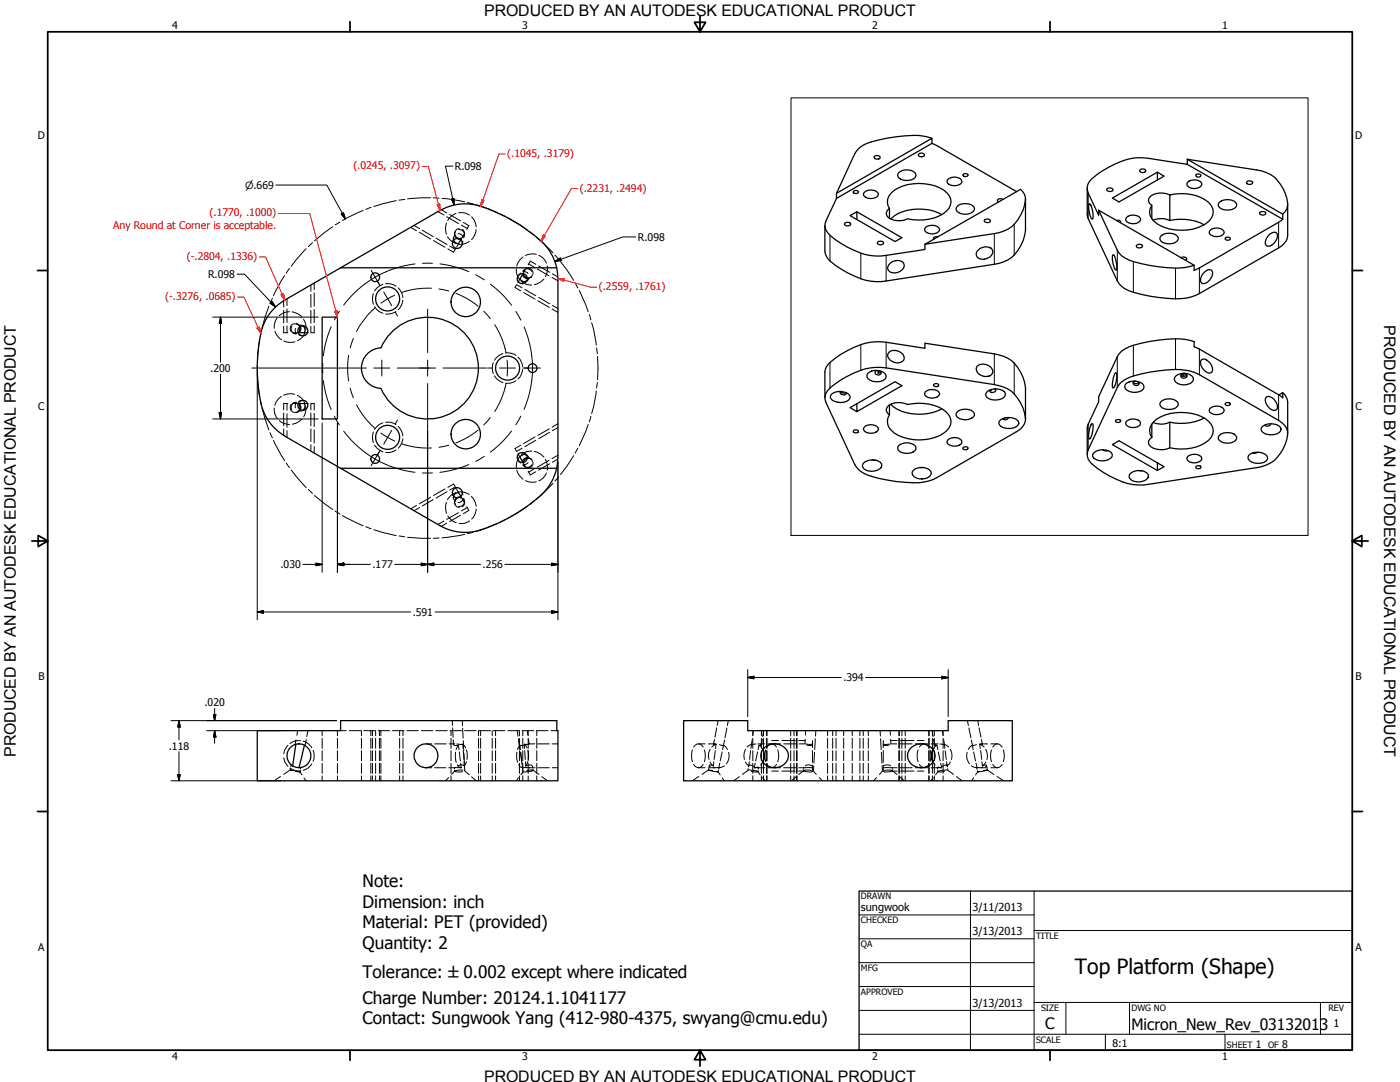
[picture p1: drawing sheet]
<svg xmlns="http://www.w3.org/2000/svg" width="559mm" height="432mm" viewBox="0 0 559 432" stroke-linecap="round" stroke-linejoin="round" font-family="sans-serif">
<!-- layer: Hidden (ANSI) -->
<g fill="none" stroke="#000" stroke-width=".4">
<path d="M165.2 90l2.2 1.2M168.5 91.9l4.4 2.5M174.1 95.1l4.3 2.5M174.8 84.5l2.4 1.3M178.2 89a5.5 5.5 0 0 0 0 4.4M178.3 86.5l4.7 2.7M178.6 94.5a6 6 0 0 0 3.5 2.7M179.5 98.2l2.2 1.3M180.7 96.1l-.1 .5M181 94.8l-.2 .6M181.5 92.9v.1M181.5 92.7v.8l.9 1.4"/>
<path d="M181.5 92.7v.1M181.7 99.6l-.7 1M181.7 92.4l-.3 1.5 .8 1.2M181.7 93.7a1.79 1.79 0 0 0-.7 2.1M182 85.2a5.4 5.4 0 0 0-3.3 2.9M182.8 93.3a1.79 1.79 0 0 1 1.9 1M183 91.6l1.6 .5 .8 1.1M183 97.2l-.8 1.4M183.1 84.9a5.5 5.5 0 0 1 4.3 1M183.3 91.2l-.8 .2-1 1.3M183.7 95.4h.1M184 95.6h.1"/>
<path d="M184.1 95.3l-.1 .1M184.1 89.9l2.4 1.3M184.1 95.2v.1M184.3 95.1h-.1M184.5 91.6a1.88 1.88 0 0 1 .9 2.1 1.88 1.88 0 0 1-1.8 1.4M184.8 96.3l-.3 1.3M185.4 93.7l-.3 1.2M185.5 93l-.9 1.5M187.1 90l-.8 1.6M187.4 96.3a6 6 0 0 1-4.3 1.2M188.2 86.6a5.6 5.6 0 0 1 1.9 4M190 91.6a6 6 0 0 1-1.8 4"/>
<path d="M114.6 119.3v2.7M124.1 113.7v2.6M124.1 117.5v5.1M206.1 107.3a5.4 5.4 0 0 0 1.2 4.1M206.1 113.7l-.6 1M206.2 113.6l2.2 1.3M207.4 111.6l-.6 1.1M207.5 111.4h.1M207.8 109l-.7 .7M208.1 112.3a5.4 5.4 0 0 0 4.1 1.4M208.7 109.3l-.1 .2M208.7 102.6a6.8 6.8 0 0 0-2.5 3.6"/>
<path d="M208.8 109.2l-.1 .1M209.2 108.4l1.3 .4 .3 .4M209.4 107.5l-.7 .8M209.5 115.5l4.4 2.5M209.5 107.4l-.6 1v.8M209.9 107.3l1.6 .3 .7 .7M209.9 107.1l-.8 1.5M210.1 112.4l-.3 .2M210.4 107.1a1.9 1.9 0 0 1 2.3 2.3M210.6 111.9l-.3 .2M211 105.3l2.3 1.4M211.1 110.8l-.4 1-.5 .4"/>
<path d="M211.6 104.2l-.8 1.5M212.2 110.4l-.2 .2M212.2 110.3l-.9 .6h-.9M212.5 109.6l-.2 .5a2.12 2.12 0 0 1-1.9 1.1M214.1 101.5a6 6 0 0 0-4.4 .5M214.5 107.4l4.6 2.6M215 118.7l4.4 2.5M215.1 101.9a5.3 5.3 0 0 1 3 3.1M217.1 111.4a7.1 7.1 0 0 1-3.8 2.2M218.4 106.1a6.2 6.2 0 0 1-.7 4.3M220.3 110.7l2.4 1.4M109.7 132.1a5.5 5.5 0 0 0 2.7 3.5"/>
<path d="M110.6 126.8a6.1 6.1 0 0 0-1.1 4.2M113.2 132.8h1.7M113.3 136.1a6.2 6.2 0 0 0 4.4 .3M114.6 123.3v5.4M114.6 130v2.8M115.5 124.4a6.6 6.6 0 0 0-4.1 1.6M116.5 130.2l-.2 1.4 .5 1.2M116.6 124.5a6.1 6.1 0 0 1 3.9 2.1M116.6 132.8h1.7M117.2 129.2a1.93 1.93 0 0 0-.9 3.2M117.2 133l1 .3M117.5 129.3l1.4 .1 .9 .9"/>
<path d="M117.9 131.1l.2 1.7M118.2 129.2l1 .5 .4 .7M118.4 129.2l.2 .1M118.9 132.7l-.7 .3h-1.1M118.9 132.8h.2M119.2 129.9l1.7 .1M119.2 132.8h.1M119.3 133.7l1 .3M120.4 129.8l.4 .1M121.1 130l.4 .1M121.2 127.4a5.7 5.7 0 0 1 .8 4.3M121.5 132.8h.1"/>
<path d="M123 132.8h-1.3a5.7 5.7 0 0 1-3 3.2M124.1 123.9v5.1M124.1 130.2v2.6M124.2 132.8h1.2M220.5 121.9l2.2 1.2M112.3 158.2a5.9 5.9 0 0 0-2.6 3.6M117.6 157.4a7 7 0 0 0-4.4 .3M118.7 157.8a5.4 5.4 0 0 1 3 3.1M120.3 159.8l-1 .3M109.5 162.9a5.2 5.2 0 0 0 1.2 4.1M111.5 167.8a5.8 5.8 0 0 0 4.1 1.6M113.2 161h1.7"/>
<path d="M114.6 161v2.7M114.6 165.1v5.4M114.6 171.8v2.7M116.3 161.4a1.93 1.93 0 0 0 .9 3.1M116.6 161h1.7M116.8 161l-.5 1.1 .2 1.5M117.1 160.8l1.1-.1 .9 .3M118.1 161l-.2 1.8M118.2 160.5l-1 .2M118.6 164.5l-.2 .1M119.2 161h.1M119.6 163.3l-.4 .7-1 .6"/>
<path d="M119.8 163.4a1.93 1.93 0 0 1-2.3 1.1M120.5 167.2a6.5 6.5 0 0 1-3.8 2.1M120.8 163.8l-.4 .2M120.9 163.8l-.6 .2-1.1-.1M121.5 163.6l-.4 .2M121.5 161h.1M121.7 161h1.3M122 162a5.7 5.7 0 0 1-.8 4.2M124.1 161v2.6M124.1 164.8v5.1M124.1 171.2v5M124.1 177.5v2.5"/>
<path d="M124.2 161h1.2M208.4 178.9l-2.2 1.2-.7-1.1M213.9 175.7l-4.4 2.5M219.4 172.5l-4.4 2.6M222.7 170.6l-2.2 1.3M172.9 199.4l-4.4 2.5M178.4 196.2l-4.3 2.6M180.6 197.1l.1 .6M180.8 198.4l.2 .5M181 198a1.97 1.97 0 0 0 .7 2.1M181 193.2l.7 1M181.7 194.3l-2.2 1.3"/>
<path d="M181.9 196.6a5.9 5.9 0 0 0-3.3 2.9M182.2 198.7l-.8 1.2 .3 1.5M182.2 195.3l.7 1M182.4 198.9l-.9 1.3v.8M182.9 196.5h.1M183 196.3a5.7 5.7 0 0 1 4.3 1.1M183.6 198.7a1.89 1.89 0 0 1 1.8 1.5 1.89 1.89 0 0 1-.9 2M183.7 198.3l.1 .1M184 198.1l.3 .7M184 198.4h.1M184.5 196.2l.3 1.3M184.6 199.3l.9 1.5"/>
<path d="M184.7 199.5a1.79 1.79 0 0 1-1.9 1M185.1 198.8l.3 1.4M188.2 198.1a6.9 6.9 0 0 1 1.9 4M206.2 187.6a7.5 7.5 0 0 0 2.5 3.7M206.8 181.1l.6 1.1M207.1 184l.7 .8M207.3 182.3a5.6 5.6 0 0 0-1.2 4.2M207.5 182.3v.1M208.6 184.3l.1 .1M208.7 185.5l.7 .7M208.7 184.5l.1 .1M208.9 184.6v.8l.6 .9"/>
<path d="M209.1 185.2l.8 1.4M209.7 191.8a5.5 5.5 0 0 0 4.4 .5M209.8 181.2l.3 .2M210.2 181.6l.9 .9v.5M210.3 181.6l.3 .3M210.4 182.6l1.3 .4 .8 1.1M210.4 182.9h.9l.9 .6M210.8 184.7l-.9 .6-.7 .1M210.8 188.1l.8 1.4M212 183.2l.2 .2M212.2 185.5l-.4 .4a1.83 1.83 0 0 1-1.9 .5M212.2 180a5.4 5.4 0 0 0-4.1 1.5"/>
<path d="M212.7 184.3a1.92 1.92 0 0 1-2.3 2.5M213.3 180.1a6.6 6.6 0 0 1 3.8 2.3M213.3 187.1l-2.3 1.3M217.7 183.3a6.4 6.4 0 0 1 .7 4.3M218.1 188.7a5.6 5.6 0 0 1-3 3.2M219.1 183.7l-4.6 2.7M222.7 181.7l-2.4 1.3M167.4 202.6l-2.2 1.2M177.2 208l-2.4 1.3M178.2 200.5a6.4 6.4 0 0 0 0 4.4M178.8 205.9a5.7 5.7 0 0 0 3.3 2.7M181.5 200.8v.1"/>
<path d="M181.5 201h.1M181.5 201l.4 .8 1.4 .8M183 204.6l-4.7 2.7M185.4 200.6l-.8 1.1-1.6 .5M186.3 202.2l.8 1.5M186.5 202.6l-2.4 1.3M187.5 207.9a5.1 5.1 0 0 1-4.3 1M190.1 203.1a6 6 0 0 1-1.8 4M118.1 295.3l-.3 1.8M118.8 291.6l-.3 1.8M122.2 295.1l-.4 2.4M122.9 291.6l-.5 2.3"/>
<path d="M128.6 291.6v2M128.6 294.6v4M128.6 299.6v4M134.7 291.6v2M134.7 294.6v4M134.7 299.6v4M136 291.6h2.2M139.4 291.6h4.6M144.3 291.6v2M144.3 294.6v4M144.3 299.6v4M145.2 291.6h4.5"/>
<path d="M148 291.6v2M148 294.6v4M148 299.6v4M149.9 291.6v2M149.9 294.6v4M149.9 299.6v4M150.9 291.6h4.6M151.4 291.6v2M151.4 294.6v4M151.4 299.6v4M152 291.6v2M152 294.6v4"/>
<path d="M152 299.6v4M156.7 291.6h4.6M159.5 291.6v2M159.5 294.6v4M159.5 299.6v4M162.4 291.6h4.6M168.1 291.6h4.7M170.1 296.9h2.2M173.5 296.9h4.6M173.9 291.6h4.6M179.3 296.9h2.2M179.6 291.6h4.7"/>
<path d="M180 291.6v2M180 294.6v4M180 299.6v4M180.5 287.6l.1 1.9M180.7 290.4l.1 3.9M180.9 295.2l.1 1.9M181.1 296.9l-.1 .3 .6 .3 1.4-.1M182.3 296.9l2.4 .1M183 297.4l-.9 1.7M183 297.4l.2 1.7M184.5 287.6l.1 2M184.7 290.6l.1 4"/>
<path d="M184.7 297l1.2 1.4M184.7 297l.1 1.7M184.9 299.6l.3 3.5M184.9 295.6l.2 4M185.4 291.6h4.6M186.2 299.3l.3 2.3-.1 1.5M191 291.6v2M191 294.6v4M191 299.6v4M191.2 291.6h4.6M191.8 291.6v2M191.8 294.6v4"/>
<path d="M191.8 299.6v4M196.9 291.6h4.6M197.8 291.6v2M197.8 294.6v4M197.8 299.6v4M202.7 291.6h4.6M206.4 291.6l.4 2.2M206.6 299.1l.9-1.7 .2 1.7M206.9 294.9l.6 4.4M207.3 291.6v2M207.3 294.6v4M207.3 299.6v4"/>
<path d="M208.4 291.6h4.6M209.2 297l1.2 1.4M209.4 299.6l.3 3.5M209.8 297.2l-2.3 .2M210.4 291.6l.3 1.8M210.7 299.3l.3 2.3-.1 1.5M210.8 291.6v2M210.8 294.6v4M210.8 299.6v4M210.9 296.9h.3l-2 .1 .2 1.7M210.9 295.1l.3 1.8M211.1 296.9h2.3"/>
<path d="M214.2 291.6h4.6M214.2 291.6v2M214.2 294.6v4M214.2 299.6v4M214.6 296.9h4.6M219.9 291.6h2.3M220.3 296.9h2.4M276.4 299.3a8.9 8.9 0 0 0 0 4.7M276.9 298.1a2.06 2.06 0 0 1 1.9-1.2 2.06 2.06 0 0 1 1.9 1.2M278.8 296.9h2.6M281.2 299.3a8.9 8.9 0 0 1 0 4.7M282.8 296.9l3 .1"/>
<path d="M283.5 299a4.7 4.7 0 0 0-.5 4.1M285.2 295.1l-.4 1.9M285.5 299.6l-.4 3.5M285.8 297l-1.7 1.1M285.8 297l-.2 1.7M286.1 290.4l-.7 3.8M286.6 287.6l-.3 1.9M287.1 297.2l1.7 .2M288.8 297.4l1.6 1.7M288.8 297.4l-.4 1.7M289.2 295.4l-.4 2M290.1 290.5l-.7 3.9"/>
<path d="M290.7 287.6l-.4 2M297.6 299a4.9 4.9 0 0 0-.5 4.1M299.6 299.6l-.4 3.5M300.2 295.2l-.2 1.8-1.8 1.1M300.5 291.6v2M300.5 294.6v4M300.5 299.6v4M300.7 291.6l-.2 1.8M301.7 296.9l-1.7 .1-.3 1.7M302.5 296.9h2.7M303.5 297l.5 .4h-1M303.5 297.9l-.5-.5-.4 1.7"/>
<path d="M303.9 291.6v2M303.9 294.6v4M303.9 299.6v4M304 298.4l.5 .6M304.3 295.1l-.3 2.3M304.7 291.6l-.3 2.3M305.6 299.3a8.9 8.9 0 0 0 0 4.7M306 291.6v2M306 294.6v4M306 299.6v4M306.1 298.1a2.06 2.06 0 0 1 1.9-1.2 2.06 2.06 0 0 1 1.9 1.2M306.1 291.6v2"/>
<path d="M306.1 294.6v4M306.1 299.6v4M306.5 296.9h5.1M310.5 299.3a7.4 7.4 0 0 1 0 4.7M312.8 296.9h4.9M315.6 291.6v2M315.6 294.6v4M315.6 299.6v4M317.9 291.6v2M317.9 294.6v4M317.9 299.6v4M318.1 291.6v2"/>
<path d="M318.1 294.6v4M318.1 299.6v4M318.9 296.9h2.5M321.4 295.1l-.1 1.8M321.6 291.6l-.1 1.8M321.8 296.9l2.5 .1M321.9 297.2l.9 .3 1.5-.1M324.3 295.6v.1M324.3 295.9v2.5M324.3 299.5v4.7M325.4 294.8l-.2 4.3M325.6 291.6l-.1 2.2"/>
<path d="M330.3 291.6v2M330.3 294.6v4M330.3 299.6v4M333.7 291.6v2M333.7 294.6v4M333.7 299.6v4M336.7 291.6v2M336.7 294.6v4M336.7 299.6v4M340.2 291.6v2M340.2 294.6v4M340.2 299.6v4"/>
<path d="M343.2 291.6v2M343.2 294.6v4M343.2 299.6v4M346.6 291.6v2M346.6 294.6v4M346.6 299.6v4M351.3 291.6l.1 2.2M351.5 294.8l.2 4.3M352.6 295.6v.1M352.6 295.9v2.5M352.6 299.5v4.7M355 296.9l-2.4 .1"/>
<path d="M355 297.2l-.9 .3-1.5-.1M355.3 291.6l.1 1.8M355.5 295.1l.1 1.8M355.5 296.9h2.4M358.8 291.6v2M358.8 294.6v4M358.8 299.6v4M359 291.6v2M359 294.6v4M359 299.6v4M359.2 296.9h4.8M361.3 291.6v2"/>
<path d="M361.3 294.6v4M361.3 299.6v4M365.3 296.9h5.1M366.5 299.3a7.4 7.4 0 0 0 0 4.7M367 298.1a2.02 2.02 0 0 1 1.8-1.2 2.02 2.02 0 0 1 1.9 1.2M370.7 291.6v2M370.7 294.6v4M370.7 299.6v4M370.8 291.6v2M370.8 294.6v4M370.8 299.6v4M371.2 299.3a7.4 7.4 0 0 1 0 4.7"/>
<path d="M371.7 296.9h2.7M372.1 291.6l.3 2.3M372.6 295.1l.3 2.3M372.8 298.4l-.4 .6M372.9 291.6v2M372.9 294.6v4M372.9 299.6v4M373.4 297l-.4 .5 1-.1M374 297.4l.3 1.7M374 297.4l-.7 .5M375.2 296.9l1.7 .1M376.2 291.6l.2 1.8"/>
<path d="M376.4 291.6v2M376.4 294.6v4M376.4 299.6v4M376.7 295.2l.2 1.8M376.9 297l1.8 1.1M376.9 297l.2 1.7M377.3 299.6l.4 3.5M379.3 299a4.7 4.7 0 0 1 .4 4.1M386.1 287.6l.4 2M386.5 299.1l.7-1 .9-.7 .3 1.7M386.7 290.5l.8 3.9M387.7 295.4l.5 2.1 1.6-.3"/>
<path d="M390.3 287.6l.3 1.9M390.8 290.4l.7 3.8M391 297l1.8 1.1M391 297l.3 1.7M391.4 299.6l.5 3.5M391.7 295.1l.4 1.9M393.4 299a5.4 5.4 0 0 1 .5 4.1M394.1 296.9l-3.1 .1M395.5 296.9h2.6M395.7 299.3a7.4 7.4 0 0 0 0 4.7M398.1 296.9l-.7 .1-1.2 1.1M398.1 296.9l.7 .1 1.2 1.1"/>
<path d="M400.5 299.3a7.4 7.4 0 0 1 0 4.7M112 309.9l-2.6 1.7M115.8 307.3l-2.6 1.8M116 306.6l-.2 .7M116.2 305.2l-.1 .7M116.5 307.5l-.7-.2 4 .7-1.8-.2M119.8 307.5v.5l.7 1.2M120.1 306.3l-.1 .6M121.3 310.5l.8 1.1M128.6 304.6v4M128.6 309.6v2M134.7 304.6v4"/>
<path d="M134.7 309.6v2M144.3 304.6v4M144.3 309.6v2M148 304.6v4M148 309.6v2M149.9 304.6v4M149.9 309.6v2M151.4 304.6v4M151.4 309.6v2M152 304.6v4M152 309.6v2M159.5 304.6v4"/>
<path d="M159.5 309.6v2M170.1 306.4h2.2M173.5 306.4h4.5M179.1 310.3l-1.3 1.3M179.1 306.4h2.3v.4M180 304.6v4M180 309.6v2M181.4 307.3l.1 .5M181.5 306.3l2.6 .1M181.5 307.7l-1.2 1.3M181.5 307.7l1.7 .4 1.5-.1M181.9 300.2l-.1 2.6 .3 1.4"/>
<path d="M182.6 305.2l.3 .6 1.2 .6M183.3 300.1l.5 3.6M183.9 304.6l.2 1.8M184.8 307.3l-2.3 .1-1 .3M185.2 300.6l.2 4M185.2 304l.2 1.7-1.1-.5-1.5 .5M185.4 307.5l1.9 1.7M186.2 304l-.8 1.7 .1 1.9M188.2 310l1.9 1.6M191 304.6v4M191 309.6v2M191.8 304.6v4"/>
<path d="M191.8 309.6v2M197.8 304.6v4M197.8 309.6v2M206.3 300.2l-.1 2.6 .4 1.4M206.9 310.4l-.8 1.2M207 305.2l1 1 .6 .2M207.3 304.6v4M207.3 309.6v2M207.7 300.4l.9 6M207.8 300.1l.5 3.6M208.5 305.8l.3 2.2M208.6 306.4h2.9"/>
<path d="M208.9 307.9l-1 1.3M209.7 304l.2 1.7M209.9 305.7l1.6-.5 1 .5M210.2 307.5l2.6-.1-1.3 .4-2.6 .2M210.6 304l-.7 1.7M210.8 304.6v4M210.8 309.6v2M211.3 306.4h2.3M212.5 305.8l.1 .5M212.7 306.9l.1 .5M212.7 307.3l2.4 1.8M214.2 304.6v4"/>
<path d="M214.2 309.6v2M214.7 306.4h4.6M216.2 309.9l2.4 1.7M220.4 306.4h2.3M276.9 305.1l.5 .7 1.4 .6M278.8 306.4h2.6M278.9 309.9l-2.5 1.7M280.7 305.1l-.5 .7-1.4 .6M282.7 306.4h2.7M282.9 306.7l-.1 .6-2.6 1.8M283.1 305.4l-.1 .7M283.4 304.1l1.3 1.6"/>
<path d="M284.4 307.5l-1.6-.2 3.9 .8-.8-.3M284.7 306.3l2.2 .1M284.7 305.7l-1.3-.5-.3 .3 .4 .5M284.9 304l-.2 1.7M286.8 307.5l-.1 .6 .8 1.1M287 306.4l-.1 .6M287.3 304.6l-.4 1.8M288.2 300.1l-.7 3.6M288.3 310.5l.8 1.1M289.1 305.6l-2.2 .8M290.8 300.2a5.2 5.2 0 0 1-.9 4.6M295.1 309.9l-2.2 1.7"/>
<path d="M297.5 304.1l1.4 1.6M298.6 306.8v.6l-2.3 1.7M298.7 307.3l2.6 .2 1.2 .5-2.7-.2M298.8 305.4l-.1 .7M298.9 305.7l.2-.5 1.7 .7M299.1 304l-.2 1.7M300.5 304.6v4M300.5 309.6v2M301.4 304.6l-.3 1.8M301.9 306.3l.8 .1h-1.6M302.4 300.1l-.8 3.6M302.5 306.1l-1.4 .3"/>
<path d="M302.5 307.9l.9 1.3M302.6 306.4h2.6M302.6 307.4l-.1 .6M302.7 306.4l-.1 .5M303.9 304.6v4M303.9 309.6v2M304.4 310.4l.9 1.2M304.5 304.2l-.9 1.1M306 304.6v4M306 309.6v2M306.1 305.1a2.03 2.03 0 0 0 1.9 1.3 2.03 2.03 0 0 0 1.9-1.3M306.1 304.6v4"/>
<path d="M306.1 309.6v2M306.5 306.4h5.1M312.8 306.4h4.8M315.6 304.6v4M315.6 309.6v2M317.8 309.9l-1.9 1.7M317.9 304.6v4M317.9 309.6v2M318.1 304.6v4M318.1 309.6v2M318.8 306.4h5.5M320.7 307.1v.5"/>
<path d="M320.7 307.5l-1.9 1.6M320.7 306.2v.4M321.4 305.6l1.3-.4 1.6 .5M323.8 307.5l-1.5-.2-1.6 .2 1.1 .5h2.2M324.3 305.4v2.3M324.6 307.7l1.2 1.4M324.8 305.6l-.1 2.2M325.1 300.2l-.2 4.3M327 310.3l1.2 1.3M330.3 304.6v4M330.3 309.6v2M333.7 304.6v4"/>
<path d="M333.7 309.6v2M336.7 304.6v4M336.7 309.6v2M340.2 304.6v4M340.2 309.6v2M343.2 304.6v4M343.2 309.6v2M346.6 304.6v4M346.6 309.6v2M349.9 310.3l-1.2 1.3M351.8 300.2l.2 4.3M352.1 305.6l.1 2.1-1.2 1.4"/>
<path d="M352.6 305.4v2.3M352.6 306.4h5.5M353.1 307.5l1.5-.2 1.6 .2-1.1 .5h-2.2M355.5 305.6l-1.3-.4-1.6 .5M356.1 306.2l.1 .4M356.2 307.5l1.9 1.6M356.2 307.1v.5M358.8 304.6v4M358.8 309.6v2M359 304.6v4M359 309.6v2M359 309.9l1.9 1.7"/>
<path d="M359.3 306.4h4.8M361.3 304.6v4M361.3 309.6v2M365.3 306.4h5M367 305.1a1.98 1.98 0 0 0 1.8 1.3 1.98 1.98 0 0 0 1.9-1.3M370.7 304.6v4M370.7 309.6v2M370.8 304.6v4M370.8 309.6v2M371.7 306.4h2.6M372.4 304.2l.9 1.1M372.5 310.4l-1 1.2"/>
<path d="M372.9 304.6v4M372.9 309.6v2M374.1 306.4l.2 .5M374.3 307.4l.1 .5-1 1.3M374.5 306.1l1.4 .3M374.5 300.1l.7 3.6M375 306.3l-.8 .1h1.7M375.5 304.6l.4 1.8M376.4 304.6v4M376.4 309.6v2M377.8 304l.2 1.7-.2-.5-1.7 .7M378.1 305.4v.7"/>
<path d="M378.1 307.3l-2.5 .2-1.2 .5 2.6-.2M378.3 306.8v.6l2.3 1.7M379.3 304.1l-1.3 1.6M381.8 309.9l2.2 1.7M386 300.2a5.2 5.2 0 0 0 .9 4.6M387.7 305.6l2.3 .8M388.6 300.1l.8 3.6M388.6 310.5l-.8 1.1M389.6 304.6l.4 1.8M389.8 306.4l.2 .6M390 306.4h.1M390.1 307.5l.1 .6-.8 1.1"/>
<path d="M391.5 306.4h2.6M391.9 304l.2 1.7M392.1 305.7l1.4-.5 .3 .3-.4 .5M392.2 306.3l-2.2 .1M392.5 307.5l1.6-.2-3.9 .8 .7-.3M393.5 304.1l-1.4 1.6M393.8 305.4l.1 .7M394 306.7l.1 .6 2.6 1.8M395.5 306.4h2.6M396.2 305.1a1.98 1.98 0 0 0 1.9 1.3 1.98 1.98 0 0 0 1.9-1.3M398 309.9l2.6 1.7"/>
</g>
<g fill="#000">
<circle cx="184.1" cy="306.4" r=".19"/>
<circle cx="208.6" cy="306.4" r=".19"/>
<circle cx="286.9" cy="306.4" r=".19"/>
<circle cx="301.1" cy="306.4" r=".19"/>
<circle cx="324.3" cy="306.4" r=".19"/>
<circle cx="375.9" cy="306.4" r=".19"/>
</g>
<!-- layer: Visible (ANSI) -->
<g fill="none" stroke="#000" stroke-width=".51">
<path d="M372 57.2l33.8 19.3M372 55.2a27.2 27.2 0 0 0-14.4-.6l-9.9 2M333.9 77.2l38.1-22v2l-38.1 22M340.6 76.4a1.36 1.36 0 0 1 2.1 .2 1.12 1.12 0 0 1-1.1 .7 1.12 1.12 0 0 1-1-.9zM341.2 61.2l-7.3 16M345.2 76.6a3.8 3.8 0 0 1 5.4 .8 3.2 3.2 0 0 1-4.3 1.7 1.67 1.67 0 0 1-1.6-2zM349 62.4a1.24 1.24 0 0 1 1.4-.4 1.24 1.24 0 0 1 .8 1.1 1.21 1.21 0 0 1-1.4 .5 1.21 1.21 0 0 1-.8-1.2zM355.8 77a18 18 0 0 1 17.4-2.8 7.9 7.9 0 0 1 6.4 6.4 8.2 8.2 0 0 1-6.5 6.3 21.2 21.2 0 0 1-10.9 .4 7.2 7.2 0 0 1-8.1-1.1 2.13 2.13 0 0 1 .9-3 4.7 4.7 0 0 1 .8-6.2zM358.6 69a4.8 4.8 0 0 1 7 .6 2.06 2.06 0 0 1-2 2.2 4.4 4.4 0 0 1-5.3-1.6zM366.7 61.5a1.19 1.19 0 0 1 1.4-.5 1.19 1.19 0 0 1 .8 1.2 1.61 1.61 0 0 1-2.4-.4zM378.5 71.4a3.8 3.8 0 0 1 5.4 .9 3 3 0 0 1-4.2 1.7l-1.4-.8-.2-1.3zM384.4 69.7a1.36 1.36 0 0 1 2.1 .2 1.12 1.12 0 0 1-1.2 .6 1.12 1.12 0 0 1-.9-.8z"/>
<path d="M400.4 79.6l-.5-.2a1.32 1.32 0 0 0-1.8 .5l.5 .7M407.4 75.6l-38.2 21.9v2.1l-15.5 2.3a22.7 22.7 0 0 1-15.6-3.3 21.9 21.9 0 0 1-8.5-6.9l-.3-2.4 4.6-10.1v-2M409.3 79.8a16.9 16.9 0 0 1-4.5 9.7M441.8 75.4a1.26 1.26 0 0 1 1.4-.5 1.26 1.26 0 0 1 .9 1.2 1.29 1.29 0 0 1-1.4 .4 1.29 1.29 0 0 1-.9-1.1zM455 67.8a1.55 1.55 0 0 1 2.3 .4 1.42 1.42 0 0 1-2.4-.1zM458.7 78.9a7.1 7.1 0 0 1 8.2-1.1 18.2 18.2 0 0 1 15.6 3 5 5 0 0 1-1.2 8.5 19.5 19.5 0 0 1-19.6-.1 5 5 0 0 1-2-7.3 2.07 2.07 0 0 1-1-3zM462 68.7l-18 10.4 2.7 1.5 17.9-10.3-2.6-1.6v3.1M466.9 77.8v10.2M473.9 63.6v2l-15.6-2.4a22.1 22.1 0 0 0-15.5 3.4 21.8 21.8 0 0 0-8.5 6.8l-.3 1.2 .3 2.4 4.2 8.9v-2l38.1 22v2l2.1-1 31.6-18.2 1.7-1.2M473.9 63.6l38.1 21.9v2l-38.1-21.9M473.9 63.6l27.6 4.2M474 72.8a4.1 4.1 0 0 1 5.6 .3 2.6 2.6 0 0 1-3.7 2.1 2.22 2.22 0 0 1-2.2-1.9z"/>
<path d="M477.5 69.6a1.4 1.4 0 0 1 1.9 .4l-.2 .4a1.22 1.22 0 0 1-1.9-.5zM497.6 72.6a1.66 1.66 0 0 1 2.5 .3 1.5 1.5 0 0 1-2.6 0zM509.5 71.5a17.1 17.1 0 0 1 4.5 9.7M175.6 83.9l-61.9 35.9a20.8 20.8 0 0 0-10.2 16.6 68 68 0 0 0 .6 24.4M175.7 84a20.8 20.8 0 0 1 19.5-.5 68 68 0 0 1 20.8 12.7M182.2 95.1l1.5 .3M184 95.6l-1 1.6a2.02 2.02 0 0 1-2-1.4M216 96.2a20 20 0 0 1 6.2 10.7M337.2 89a1.68 1.68 0 0 1 2.4 .4 1.44 1.44 0 0 1-2.5 0zM342 84.5l-2.7 1.5 18 10.4 2.7-1.5-18-10.4v3.1M350.3 96.6a1.21 1.21 0 0 1 1.4-.4 1.21 1.21 0 0 1 .9 1.1 1.66 1.66 0 0 1-2.5-.3zM355 83.2v4"/>
<path d="M369.6 90.6a4 4 0 0 1 5.4 .8 3 3 0 0 1-4.2 1.8 1.65 1.65 0 0 1-1.7-2zM374.3 94.6a1.28 1.28 0 0 0-1.7 .5l.1 .3M376 85.7a19.3 19.3 0 0 0-19.3 .7l-1.2 1M382 82.4a4.8 4.8 0 0 1 6.9 .7 3.3 3.3 0 0 1-4.2 2.4 2.86 2.86 0 0 1-3.1-2.4zM390.5 99.7a3.9 3.9 0 0 1 5.5-.2 3 3 0 0 1-3.1 3.9 2.51 2.51 0 0 1-3.3-2.1zM393 87.8a1.54 1.54 0 0 1 2.4 .3 1.47 1.47 0 0 1-2.6 0zM395 98.7l.5 .4M395.4 98.9h-.1M409.3 91.7a16.5 16.5 0 0 1-4.5 10.1M434.7 81.4l.1-.1a7.4 7.4 0 0 1 1.3 6.1 4.9 4.9 0 0 1-1.5-3.8zM445.6 88a1.2 1.2 0 0 1 1.8 .5l-.2 .3M449.6 86.9a4 4 0 0 1 5.6 .2 2 2 0 0 1-2.6 2.2 2.84 2.84 0 0 1-3.3-1.9z"/>
<path d="M453.7 97.9a1.54 1.54 0 0 1 2.4 .3 1.5 1.5 0 0 1-2.6 0zM459.7 81.9v5.3M460.2 87.9a8.3 8.3 0 0 1 6.7 .1M463.4 94.2a4.8 4.8 0 0 1 6.9 .7 3.2 3.2 0 0 1-4.3 2.4 2.73 2.73 0 0 1-3-2.4zM466.9 88a20.1 20.1 0 0 1 13.7 1.7M482.9 92a4 4 0 0 1 5.6 .3 1.67 1.67 0 0 1-1.6 2 3.2 3.2 0 0 1-4.2-1.7zM486.7 80.8a4.9 4.9 0 0 1 6.9 .6 2.11 2.11 0 0 1-2 2.2 4.5 4.5 0 0 1-5.3-1.5zM489.3 94.8a1.4 1.4 0 0 1 1.8 .4 1.11 1.11 0 0 1-1.1 .7 1.11 1.11 0 0 1-1-.8zM502.9 84.7a1.61 1.61 0 0 1 2.4 .5 1.47 1.47 0 0 1-2.6-.1zM506.3 94a2.38 2.38 0 0 1 3.4-.8 4.4 4.4 0 0 1-3.7 5.1 1.65 1.65 0 0 1-.8-2.5zM510.3 98.9l-31.6 18.3M136 106.9h86.2"/>
<path d="M208.9 109.2l.2 .8 1.3 .9M210.4 111.2a1.98 1.98 0 0 1-1.8-1.7l-1.1 1.9a2.04 2.04 0 0 0 2.7 .8M222.2 106.9l.4 4.2M222.7 111.1v71.6M331.3 104.1a40.5 40.5 0 0 0 12.3 7.2M354.8 105.5a4.3 4.3 0 0 1 5.6-.9 2.71 2.71 0 0 1-2.3 4.2 2.94 2.94 0 0 1-3.8-1.7zM444.2 101.7a4.8 4.8 0 0 1 1.5 3.8 2.46 2.46 0 0 1-.2 2.3 7.4 7.4 0 0 1-1.3-6.1zM452.4 116.6a67.1 67.1 0 0 0 16.8 2.7M452.4 104.4a67.1 67.1 0 0 0 16.8 2.6M471.4 102.9a1.23 1.23 0 0 1 1.3-.4 1.23 1.23 0 0 1 .9 1.1l-.4 .3M480.8 108.5a1.84 1.84 0 0 1 3.1 0 4.2 4.2 0 0 1-4.1 4.6 3.2 3.2 0 0 1 1-4.6zM119.6 130.4l-.1 1.7-.6 .6"/>
<path d="M120.9 130a2.12 2.12 0 0 1 .6 2.8h-2.2a1.98 1.98 0 0 0 .5-2.5M128.6 126.6h6.1v40.6h-6.1zM369.2 137v2l-15.5-2.4a23.3 23.3 0 0 0-15.6 3.4 23.5 23.5 0 0 0-8.3 6.5l-.6 2.1M469.2 135.2a70 70 0 0 0-16.8 2.6M476.6 136.3v2.1l2.1 .9 31.6 18.2 1.7 1.3v-2.1l-1.6 .9M146.5 141.3l2.5-1.8 3-.7a20.3 20.3 0 0 1 31.1-7.9 20.3 20.3 0 0 1 0 32 20.3 20.3 0 0 1-31.1-7.9 8.1 8.1 0 0 1-7.1-5.1 8.1 8.1 0 0 1 1.6-8.6zM332.1 157.2a5.6 5.6 0 0 1 7 .5 1.73 1.73 0 0 1-1.3 2.5 5.8 5.8 0 0 1-6.1-1.1l-.3-.7zM335.5 156.2l-.2 .4a1.47 1.47 0 0 0 2.5 .5l-.2-.4a1.53 1.53 0 0 1-2.1-.5M343.6 147.8a41.7 41.7 0 0 0-12.3 7M346.3 149.1a5 5 0 0 1 7.3 .6 2.07 2.07 0 0 1-1.9 2.4 4.8 4.8 0 0 1-5.6-1.6zM350.5 147.9l-1.1 .4-.2 .5a1.4 1.4 0 0 0 2.5 .3v-.5l-1-.7-.3 1 1.2-.4M354.8 140.6a3.9 3.9 0 0 1 6.1 2.5 3.1 3.1 0 0 1-4.9 1.1 2.4 2.4 0 0 1-1.2-3.6z"/>
<path d="M369.3 156.4a4.1 4.1 0 0 1 5.6 .3 1.65 1.65 0 0 1-1.6 2 4 4 0 0 1-4.2-1.1zM372.7 153.4a1.23 1.23 0 0 1 2 .4 1.32 1.32 0 0 1-2.1-.1zM389.9 146.3a4 4 0 0 1 6.4 1.8 2.79 2.79 0 0 1-4.4 1.8 2.8 2.8 0 0 1-2-3.6zM393.8 156.6a5.3 5.3 0 0 1 7.4 .2 2.04 2.04 0 0 1-1.8 2.5 5 5 0 0 1-5.9-1.3zM395.1 150l-.8 .2M397.1 155.2h.1M397.3 155.2l.2 .4a1.42 1.42 0 0 1-1.1 1 1.42 1.42 0 0 1-1.4-.5l.1-.5 .5 .3-.1-.4M404.8 157.2a15.3 15.3 0 0 1 4.5 10.9 6.6 6.6 0 0 1-3.7 4.2l-31.6 18.3a20.7 20.7 0 0 1-13 1.9 66.9 66.9 0 0 1-13.3-2.4M404.8 144.9a18.2 18.2 0 0 1 4.5 9.7M438.5 158.3v2l-4.2 9-.3 1.8M445 149l.5-.3a7.7 7.7 0 0 1-1.2 6.2 8.1 8.1 0 0 1 .7-5.9zM449.2 153.4a5.1 5.1 0 0 1 7.3 .5 1.88 1.88 0 0 1-1.6 2.4 5.1 5.1 0 0 1-5.9-1.5z"/>
<path d="M452.4 152.5a1.67 1.67 0 0 0 2.3 .3M453.2 152.1l-1 .6a1.28 1.28 0 0 0 1.2 1.2 1.28 1.28 0 0 0 1.3-.9l-.7-.8M469.2 147.4a70 70 0 0 0-16.8 2.7M469.5 149.9a5.1 5.1 0 0 1 6.7 .7 1.92 1.92 0 0 1-1.5 2.6 4.8 4.8 0 0 1-5.8-1.2l-.2-.7zM471.4 149.5a1.21 1.21 0 0 1 1.5-.4 1.21 1.21 0 0 1 .7 1.4 1.19 1.19 0 0 1-1.5 .4 1.19 1.19 0 0 1-.7-1.4zM471.9 149.3l-.2 .8h1.2l.7-.4M472.6 149.1l-.2 1.1M478.7 149.5l31.6 18.3M479.6 143.6a3.2 3.2 0 0 1 4 2.3 1.82 1.82 0 0 1-.9 3 4.1 4.1 0 0 1-3.1-5.3zM505.7 158.3a3.9 3.9 0 0 1 3.8 5.2 3.3 3.3 0 0 1-4.1-2.3 2.12 2.12 0 0 1 .3-2.9zM104.1 160.8a20 20 0 0 0 9.6 13.2l61.9 35.8M118.9 161.1l.6 .6 .1 1.6"/>
<path d="M119.8 163.4a1.92 1.92 0 0 0-.5-2.4h2.2a2.16 2.16 0 0 1-.6 2.8M329.7 160.7l11.5 24.8M340.7 171.8a1.22 1.22 0 0 1 1.9 .5 1.37 1.37 0 0 1-2-.1zM342 161.2v3.1l18-10.4-2.7-1.6-18 10.4 2.7 1.6M344.9 170.5a4 4 0 0 1 5.6 .3 1.67 1.67 0 0 1-1.6 2 3.2 3.2 0 0 1-4.3-1.7zM354.7 161.8a7.8 7.8 0 0 1 7.5-.4 17.9 17.9 0 0 1 15.6 3.1 4.9 4.9 0 0 1-1.2 8.4 19.2 19.2 0 0 1-19.6-.1 5.1 5.1 0 0 1-2-7.3 2.14 2.14 0 0 1-.3-3.7zM355 161.6v3.9M355.5 161.4a17.8 17.8 0 0 0 16.9 3.2l3.6-1.5M358.6 177.9a4.8 4.8 0 0 1 7 .6 2.06 2.06 0 0 1-2 2.2 4.5 4.5 0 0 1-5.3-1.5zM378.3 175.6a4 4 0 0 1 5.6 .3v.6a3.7 3.7 0 0 1-5.8 .3zM382 164.5a4.9 4.9 0 0 1 6.9 .5 2.11 2.11 0 0 1-1.9 2.3 4.5 4.5 0 0 1-5.4-1.6v-.7zM384.4 178.6a1.22 1.22 0 0 1 2 .4 1.27 1.27 0 0 1-2.1-.1z"/>
<path d="M399.5 167.4a5.8 5.8 0 0 1 7 .8 1.84 1.84 0 0 1-1.6 2.4 5.5 5.5 0 0 1-6.1-1.2l-.1-.7zM401.6 166.7l-.7 .1M402.6 166.6a1.46 1.46 0 0 1-2.4 .5M435.7 169.2l.3-.2a7.5 7.5 0 0 1-1 6.2h-.2a8.9 8.9 0 0 1 .9-6zM440.1 179.5a2.07 2.07 0 0 0 2.2 .3M445.4 167.6a1.15 1.15 0 0 1 1.9 .6 1.36 1.36 0 0 1-2.1-.2zM449.8 168a3.8 3.8 0 0 1 5.4 .8 3 3 0 0 1-4.2 1.7l-1.4-.8-.2-1.2zM459.7 174.6a5 5 0 0 1 2-7.3 19.5 19.5 0 0 1 19.6-.1 5.2 5.2 0 0 1 3 4.8 5.2 5.2 0 0 1-3.2 4.7 18.9 18.9 0 0 1-14.2 2M459.7 174.6a2.27 2.27 0 0 0-1.3 2.4 2.27 2.27 0 0 0 2 1.9 8.3 8.3 0 0 0 6.5-.2M459.7 169.2v5.4M463.4 160.3a4.8 4.8 0 0 1 6.9 .7 3.2 3.2 0 0 1-4.3 2.4 2.73 2.73 0 0 1-3-2.4zM466.9 168.5v10.2"/>
<path d="M480.6 166.8a20.1 20.1 0 0 1-13.7 1.7 7.7 7.7 0 0 1-6.7 .1M483.2 162.8a3.9 3.9 0 0 1 5.4 .8 3.3 3.3 0 0 1-5 1.4l-.9-1v-.7zM486.7 173.8a5.2 5.2 0 0 1 6.5 0 1.47 1.47 0 0 1-.6 2.4 4.9 4.9 0 0 1-6.3-1.1zM489.2 160.8a1.16 1.16 0 0 1 1.8 .7 1.36 1.36 0 0 1-2.1-.3zM504.1 170.1a5.8 5.8 0 0 1 7 .5 1.79 1.79 0 0 1-1.3 2.5 6 6 0 0 1-6.2-1l-.1-1.4zM507.2 169.1a1.44 1.44 0 0 1-2.4 .5M514 173.3a17 17 0 0 1-4.5 9.6M136 186.9h86.2M181 198a2.26 2.26 0 0 1 2-1.5l1 1.6M183.7 198.3l-1.5 .4M210.2 181.6a2.1 2.1 0 0 0-2.7 .8l1.1 1.9a2 2 0 0 1 1.8-1.7M210.4 182.9l-.7 .3-.8 1.4"/>
<path d="M222.2 186.9a22.7 22.7 0 0 1-10.3 14 61 61 0 0 1-23.8 11.4 20 20 0 0 1-12.4-2.5M222.6 182.7l-.4 4.2M345.1 184.4a5.3 5.3 0 0 1 6.8 .7 1.99 1.99 0 0 1-1.7 2.5 4.8 4.8 0 0 1-5.8-1.2l.1-1.4zM348 183.5l1.6 .1M364.7 187.6a5.2 5.2 0 0 1 6.8 .5 2.15 2.15 0 0 1-2.3 2.9 4 4 0 0 1-5.2-2.1zM367.4 186.6h.9M436 185.3a41 41 0 0 0 12.2 7.1M436.5 180.8a5.7 5.7 0 0 1 7-.2l.4 .7a2.16 2.16 0 0 1-2 2.3 4.9 4.9 0 0 1-5.8-1.5zM451.4 188.8a5.4 5.4 0 0 1 6.8 .4 1.95 1.95 0 0 1-1.4 2.6 5.2 5.2 0 0 1-6-1l-.1-.7zM454.5 187.8l1.4 .1M462 184.7v3.1l2.6-1.6-17.9-10.3-2.7 1.5 18 10.4M474.3 182a3.9 3.9 0 0 1 5.4 .8 2.08 2.08 0 0 1-2.2 1.9 3.5 3.5 0 0 1-3.8-1.6z"/>
<path d="M477.5 186.1a1.16 1.16 0 0 1 1.8 .6 1.29 1.29 0 0 1-2-.3zM498.9 181.3a5.6 5.6 0 0 1 6.9 .8 1.79 1.79 0 0 1-1.5 2.5 5.4 5.4 0 0 1-6-1.3l-.2-.7zM501.5 186.6l-43.2 6.7M502 180.5l-1 .4-1.1-.1M102.7 291.6h33.3v-4h86.2v4h.5v20h-120zM118.1 297l-1.3 8.7M121.5 297.4l-2.2 9M272.9 287.6h25.5v4h80.1v-4h25.6v24h-131.2zM304.5 299a5.5 5.5 0 0 1 0 5.2M305.2 298.3a5.7 5.7 0 0 1 9.5 3.3 5.6 5.6 0 0 1-5.5 4.8 5.6 5.6 0 0 1-5.5-4.8l.1-1.2zM363.8 298.3a5.7 5.7 0 0 1 9.5 3.3 5.6 5.6 0 0 1-5.6 4.8 5.6 5.6 0 0 1-5.5-4.8l.2-1.2zM372.4 299a5.5 5.5 0 0 0 0 5.2"/>
<circle cx="182.6" cy="97.2" r="2.02"/>
<circle cx="149.8" cy="110.6" r="1.75"/>
<circle cx="154.7" cy="119.3" r="4.8"/>
<circle cx="208.4" cy="111.2" r="2.03"/>
<circle cx="120.9" cy="132.1" r="2.02"/>
<circle cx="185.9" cy="120.5" r="5.9"/>
<circle cx="202.6" cy="146.9" r="4.8"/>
<circle cx="212.6" cy="146.9" r="1.75"/>
<circle cx="120.9" cy="161.7" r="2.02"/>
<circle cx="154.7" cy="174.5" r="4.8"/>
<circle cx="185.9" cy="173.3" r="5.9"/>
<circle cx="149.8" cy="183.2" r="1.75"/>
<circle cx="182.5" cy="196.6" r="2.01"/>
<circle cx="208.4" cy="182.6" r="2.02"/>
<circle cx="119.3" cy="301.6" r="4.8"/>
<circle cx="170.1" cy="301.6" r="4.8"/>
</g>
<!-- layer: Hidden Narrow (ANSI) -->
<g fill="none" stroke="#000" stroke-width=".4">
<path d="M164 90.7l2.2 1.4M167.4 92.7l4.5 2.7M173 96l4.6 2.7M176.1 83.7l2.2 1.3M178.8 99.3l2.2 1.3M179.5 85.6l4.3 2.5M185 88.8l2.1 1.2M125.4 113v2.6M125.4 116.9v5.3M149 117.2a6.1 6.1 0 0 0 0 4.2M152.8 113.5l-1.4 .6-1.9 2M153.9 113.3a5.2 5.2 0 0 1 4.2 .9"/>
<path d="M158.9 114.9a5.8 5.8 0 0 1 1.9 3.8M160.8 119.8a5.9 5.9 0 0 1-1.9 3.8M205.5 114.7l2.3 1.4M209 116.7l4.6 2.7M211.6 104.2l2.3 1.3M214.9 106.1l4.5 2.5M220.5 109.3l2.2 1.3M113.2 120v2.6M113.2 123.8v5.1M113.2 130.2v2.6M125.4 123.5v5.3M125.4 130.1v2.7"/>
<path d="M149.5 122.4l1.9 2 1.4 .6M158.1 124.3a6 6 0 0 1-4.2 1M214.7 120l4.6 2.7M220.4 123.3l2.3 1.4M196.9 144.8a5.3 5.3 0 0 0 0 4.2M197.4 150l.7 1.1 2.6 1.6M200.7 141.1l-1.4 .6-1.9 2.1M201.7 140.9a5.5 5.5 0 0 1 4.2 1M205.9 152a5.5 5.5 0 0 1-4.2 .9M206.8 142.5a5.8 5.8 0 0 1 1.8 3.9M208.6 147.4a5.6 5.6 0 0 1-1.8 3.9M113.2 161v2.6"/>
<path d="M113.2 164.8v5.1M113.2 171.2v2.5M125.4 161v2.6M125.4 165v5.2M125.4 171.6v5.2M125.4 178.2v2.6M149 172.4a6.1 6.1 0 0 0 0 4.3M149.5 177.6l1.9 2 1.4 .7M152.8 168.7l-1.4 .7-1.9 2M153.9 168.5a5.2 5.2 0 0 1 4.2 1M158.1 179.6a5.2 5.2 0 0 1-4.2 .9M158.9 170.1a5.8 5.8 0 0 1 1.9 3.9"/>
<path d="M160.8 175.1a5.6 5.6 0 0 1-1.9 3.8M207.8 177.7l-2.3 1.3M213.6 174.4l-4.6 2.6M219.3 171.1l-4.6 2.6M222.7 169.1l-2.3 1.3M171.9 198.4l-4.5 2.6M177.6 195.1l-4.6 2.6M181 193.2l-2.2 1.3M213.9 188.3l-2.3 1.2M219.4 185.1l-4.5 2.5M222.7 183.2l-2.2 1.3M166.2 201.7l-2.2 1.4"/>
<path d="M178.3 208.8l-2.2 1.3M183.8 205.6l-4.3 2.6M187.1 203.7l-2.1 1.3M114.9 297.4a5.3 5.3 0 0 0-1.6 3.4M120 295.6a5.3 5.3 0 0 0-4.2 1.1M121 295.8a5.5 5.5 0 0 1 3.5 2.6M125 299.5a5.5 5.5 0 0 1 0 4.3M148.7 291.6v2M148.7 294.6v4M148.7 299.6v4M160.8 291.6v2M160.8 294.6v4"/>
<path d="M160.8 299.6v4M196.5 291.6v2M196.5 294.6v4M196.5 299.6v4M208.7 291.6v2M208.7 294.6v4M208.7 299.6v4M304.7 291.6v2M304.7 294.6v4M304.7 299.6v4M308 295.5h2.8M312.1 295.5h5.4"/>
<path d="M316.9 291.6v2M316.9 294.6v4M316.9 299.6v4M318.8 295.5h2.7M332.4 291.6v2M332.4 294.6v4M332.4 299.6v4M344.6 291.6v2M344.6 294.6v4M344.6 299.6v4M355.3 295.5h2.8M359.4 295.5h5.4"/>
<path d="M360 291.6v2M360 294.6v4M360 299.6v4M366.1 295.5h2.7M372.2 291.6v2M372.2 294.6v4M372.2 299.6v4M113.3 302.4a5.3 5.3 0 0 0 1.6 3.4M115.8 306.5a5.3 5.3 0 0 0 4.2 1.2M124.5 304.8a5.2 5.2 0 0 1-3.5 2.6M148.7 304.6v4M148.7 309.6v2"/>
<path d="M160.8 304.6v4M160.8 309.6v2M196.5 304.6v4M196.5 309.6v2M208.7 304.6v4M208.7 309.6v2M304.7 304.6v4M304.7 309.6v2M308 307.7h2.7M312 307.7h5.4M316.9 304.6v4M316.9 309.6v2"/>
<path d="M318.7 307.7h2.7M324 307.7h.3M332.4 304.6v4M332.4 309.6v2M344.6 304.6v4M344.6 309.6v2M352.6 307.7h.1M352.8 307.7h.1M355.5 307.7h2.6M359.5 307.7h5.3M360 304.6v4M360 309.6v2"/>
<path d="M366.1 307.7h2.7M372.2 304.6v4M372.2 309.6v2"/>
</g>
<!-- layer: Visible Narrow (ANSI) -->
<g fill="none" stroke="#000" stroke-width=".4">
<path d="M409.3 79.8v12.3M434.3 77v10.2M331.3 93.9v10.2M396.9 93.2v12.3M404.8 89.5v12.3M446 99.8v12.3M510.3 88.7v10.2M343.6 101v10.3M353.7 101.9v10.2M452.4 104.4v12.2M469.2 107v12.3M478.7 106.9v10.3"/>
<path d="M343.6 137.5v10.3M353.7 136.6v10.2M452.4 137.8v12.3M469.2 135.2v12.2M478.7 139.3v10.2M331.3 144.7v10.1M396.9 141.2v12.3M404.8 144.9v12.3M409.3 154.6v12.3M446 142.4v12.2M510.3 157.5v10.3M434.3 169.3v10.2"/>
</g>
<g fill="none" stroke="#000" stroke-width=".51">
<path d="M347.7 56.6a10.1 10.1 0 0 0-6.5 4.6M407.4 75.6a4.9 4.9 0 0 1 1.9 4.2M409.3 79.4v12.3M434 75.1v11.2l12 25.8a9.1 9.1 0 0 0 6.4 4.5M501.5 67.8a14.2 14.2 0 0 1 8 3.7M329.2 90v10.2a6 6 0 0 0 2.1 3.9M404.8 89.5a13.1 13.1 0 0 1-7.9 3.7l-27.7 4.3M438.5 83.9l7.5 15.9a9.1 9.1 0 0 0 6.4 4.6M514 81.6v12.3a5.8 5.8 0 0 1-3.7 5M514 81.2a4.9 4.9 0 0 1-2 4.3M404.8 101.8a13.1 13.1 0 0 1-7.9 3.7l-43.2 6.6a20.3 20.3 0 0 1-10.1-.8M476.6 105.9a21.1 21.1 0 0 1-7.4 1.1"/>
<path d="M478.7 117.2a18.1 18.1 0 0 1-9.5 2.1M369.2 137l27.7 4.2a14.2 14.2 0 0 1 7.9 3.7M452.4 137.8a10.5 10.5 0 0 0-6.4 4.6l-7.5 15.9M469.2 135.2a21.1 21.1 0 0 1 7.4 1.1M329.2 148.6v10.2M331.3 154.8a5 5 0 0 0-1.6 5.9M343.6 147.8a21.2 21.2 0 0 1 10.1-1l43.2 6.7a13.8 13.8 0 0 1 7.9 3.7M409.3 154.6v12.7M452.4 150.1a10.5 10.5 0 0 0-6.4 4.5l-11.7 24.9a4.7 4.7 0 0 0 1.7 5.8M469.2 147.4a20.4 20.4 0 0 1 9.5 2.1M512 156.7a5.3 5.3 0 0 1 2 3.9v12.2M434 171.1v10.3"/>
<path d="M510.3 167.8a6.2 6.2 0 0 1 3.7 5.5M341.2 185.5a9.7 9.7 0 0 0 6.5 4.6M448.2 192.4a20.4 20.4 0 0 0 10.1 .9M509.5 182.9a13.1 13.1 0 0 1-8 3.7"/>
</g>
<!-- layer: Border (ANSI) -->
<g fill="none" stroke="#000" stroke-width=".7">
<path d="M19 12.7h520.8v406.4h-520.8zM139.7 8.6v4.1M279.4 6.3v6.4l-2.2-3.8h4.4l-2.2 3.8M419.1 8.6v4.1M15 107.9h4M539.8 107.9h4M12.7 215.9h6.3l-3.8-2.2v4.4l3.8-2.2M539.8 215.9l3.8 2.2v-4.4l-3.8 2.2h6.3M15 323.8h4M539.8 323.8h4M139.7 419.1v4.1M279.4 419.1l2.2 3.8h-4.4l2.2-3.8v6.3"/>
<path d="M419.1 419.1v4.1"/>
</g>
<!-- layer: Title (ANSI) -->
<g fill="none" stroke="#000" stroke-width=".4">
<path d="M387.3 355.6v63.5M412.7 355.6v63.5M342.9 365.1h69.8M342.9 374.6h69.8M412.7 371.3h127.1M342.9 384.2h69.8M342.9 393.7h69.8M342.9 412.7h196.9M342.9 403.2h69.8M412.7 400h127.1M425.4 400v12.7M441.2 412.7v6.4"/>
<path d="M450.8 400v12.7M488.9 412.7v6.4M527 400v12.7"/>
</g>
<path d="M342.9 355.6h196.9v63.5h-196.9z" fill="none" stroke="#000" stroke-width=".51"/>
<!-- layer: Sketch Geometry (ANSI) -->
<g fill="none" stroke="#000" stroke-width=".4">
<path d="M315.7 39.1h206.4v174.6h-206.4zM161.5 79.6l-2.2 .3M171.8 78.9l-9.1 .5M173 78.9l2.3 .2M176.4 79.2l9.1 1.4M122.2 99.3l-5.9 6.9M124.7 96.8l-1.6 1.6M132.8 90.5l-7.3 5.6M135.7 88.6l-2 1.2M144.9 84l-8.2 4M148.1 82.7l-2.1 .9M158.1 80.1l-8.9 2.3"/>
<path d="M186.6 80.8l2.2 .5M189.9 81.7l8.7 3.1M199.6 85.3l2 1.1M202.6 86.9l5 2.9 2.8 2M211.4 92.5l1.8 1.4M214.1 94.6l6.6 6.3M108.7 119.1l-.9 2.1M113.6 110l-4.4 8M115.6 107.1l-1.4 1.9M221.5 101.8l1.5 1.7M223.7 104.4l5.3 7.5M229.6 112.9l1 2"/>
<path d="M231.2 116l3.6 8.4M103.7 135.4l-1 9.2M104.3 132.1l-.4 2.3M107.3 122.2l-2.7 8.7M235.2 125.5l.6 2.1M236.2 128.8l.7 2.6 1.1 6.3M238.1 138.9l.3 2.3M102.7 145.7v2.3M102.7 149.2l1 9.1M103.9 159.4l.4 2.3M238 156l-1.1 6.4-.7 2.6M238.4 152.7l-.3 2.2"/>
<path d="M238.5 142.3v9.2M104.6 162.8l2.7 8.8M107.8 172.7l.9 2.1M109.2 175.8l4.4 8M230.6 178.9l-1 1.9M234.8 169.4l-3.6 8.5M235.8 166.1l-.6 2.2M114.2 184.8l1.4 1.9M116.3 187.6l5.9 7M123.1 195.3l1.6 1.6M125.5 197.7l7.3 5.6M213.2 199.9l-1.8 1.5"/>
<path d="M220.7 192.8l-6.6 6.4M223 190.3l-1.5 1.7M229 181.9l-5.3 7.5M133.7 204l2 1.2M136.7 205.7l8.2 4.1M146 210.2l2.1 .8M149.2 211.4l8.9 2.3M159.3 213.9l2.2 .3M162.7 214.4l9.1 .4M175.3 214.7l-2.3 .1M185.5 213.2l-9.1 1.4M188.8 212.4l-2.2 .6"/>
<path d="M198.6 208.9l-8.7 3.2M201.6 207.4l-2 1M210.4 202l-7.8 4.9"/>
</g>
<!-- layer: Dimension (ANSI) -->
<g fill="none" stroke="#000" stroke-width=".4">
<path d="M110.1 73.9h20.3l7.5 13.5M180.2 79.4l1-.2 .1 2.6zM180.8 66.3h-3l3.5 15.5M136.2 85.4l.9-.5 .8 2.5zM253.8 94.6h-5.2l-27.1 9.7M94.6 109.4h3l12.4 13.1M221.5 104.3l2.1-1.3 .4 .9zM84.8 126.6h42.2M88 126.6l.5 2.5h-1zM88 126.6v17.9M107.9 121l.7-.7 1.4 2.2zM88 149.3v17.9"/>
<path d="M102.7 148.5v98.9M84.8 167.2h42.2M87.5 164.7h1l-.5 2.5zM128.6 168.8v59.6M134.7 168.8v59.6M170.7 170.4v58M222.7 184.3v63.1M120.9 225.2h7.7M126.1 224.7l2.5 .5-2.5 .5zM134.7 225.2l2.5-.5v1zM134.7 225.2h13.1M157.5 225.2h34.3"/>
<path d="M168.1 224.7l2.6 .5-2.6 .5zM170.7 225.2l2.5-.5v1zM201.5 225.2h21.2M220.2 224.7l2.5 .5-2.5 .5zM102.7 244.2l2.5-.5v1zM102.7 244.2h61.2M173.7 244.2h49M220.2 243.7l2.5 .5-2.5 .5zM298.4 270.4l2.5-.5v1zM298.4 270.4h37.4M298.4 267.2v18.8M345.5 270.4h33"/>
<path d="M375.9 269.9l2.6 .5-2.6 .5zM378.5 267.2v18.8M68.3 287.6h66.1M71.4 287.6l.5 2.5h-1zM71.4 287.6v7.6M71.4 300v11.6M82.5 291.6h29.6M85.2 285.1h1l-.5 2.5zM85.7 291.6l.5 2.5h-1zM85.7 282.7v4.9M85.7 291.6v5M68.3 311.6h43.8"/>
<path d="M70.9 309.1h1l-.5 2.5z"/>
</g>
<g fill="#000" stroke="#000" stroke-width=".4">
<path d="M180.2 79.4l1.1 2.4zM180.2 79.4l1-.2 .1 2.6zM136.2 85.4l1.7 2zM136.2 85.4l.9-.5 .8 2.5zM221.5 104.3l2.1-1.3zM221.5 104.3l2.1-1.3 .4 .9zM88 126.6l.5 2.5zM88 126.6l.5 2.5h-1zM107.9 121l2.1 1.5zM107.9 121l.7-.7 1.4 2.2zM87.5 164.7l.5 2.5zM87.5 164.7h1l-.5 2.5z"/>
<path d="M126.1 225.7l2.5-.5zM126.1 224.7l2.5 .5-2.5 .5zM134.7 225.2l2.5-.5zM134.7 225.2l2.5-.5v1zM168.1 225.7l2.6-.5zM168.1 224.7l2.6 .5-2.6 .5zM170.7 225.2l2.5-.5zM170.7 225.2l2.5-.5v1zM220.2 225.7l2.5-.5zM220.2 224.7l2.5 .5-2.5 .5zM102.7 244.2l2.5-.5zM102.7 244.2l2.5-.5v1z"/>
<path d="M220.2 244.7l2.5-.5zM220.2 243.7l2.5 .5-2.5 .5zM298.4 270.4l2.5-.5zM298.4 270.4l2.5-.5v1zM375.9 270.9l2.6-.5zM375.9 269.9l2.6 .5-2.6 .5zM71.4 287.6l.5 2.5zM71.4 287.6l.5 2.5h-1zM85.2 285.1l.5 2.5zM85.2 285.1h1l-.5 2.5zM85.7 291.6l.5 2.5zM85.7 291.6l.5 2.5h-1z"/>
<path d="M70.9 309.1l.5 2.5zM70.9 309.1h1l-.5 2.5z"/>
</g>
<!-- layer: Copy (1) of 0 -->
<g fill="none" stroke="#f00" stroke-width=".4">
<path d="M168.5 66.4h2.4l4.7 17.5M192.3 79.8l.9 .3-1.3 2.2zM201.6 61.5h-2.5l-7.2 20.8M230.6 75.2h-2.5l-12.1 21M111.1 85.2h12.5l11.1 41.4M174.5 81.7l1-.3 .1 2.5zM216.9 93.8l.8 .5-1.7 1.9zM94.9 118.6h2.4l6.8 14.4M103.5 102.6h2.5l7.7 17.2M112.2 117.7l1-.4 .5 2.5zM222.7 111.1l2.5 .2-.2 1zM222.7 111.1l13 3.5h2.6"/>
<path d="M102.6 130.9l.9-.4 .6 2.5zM133.6 124.3l1-.3 .1 2.6z"/>
</g>
<g fill="#f00" stroke="#f00" stroke-width=".4">
<path d="M174.5 81.7l1.1 2.2z"/>
<path d="M174.5 81.7l1-.3 .1 2.5z"/>
<path d="M192.3 79.8l-.4 2.5z"/>
<path d="M192.3 79.8l.9 .3-1.3 2.2z"/>
<path d="M216.9 93.8l-.9 2.4z"/>
<path d="M216.9 93.8l.8 .5-1.7 1.9z"/>
<path d="M222.7 111.1l2.5 .2z"/>
<path d="M222.7 111.1l2.5 .2-.2 1z"/>
<path d="M112.2 117.7l1.5 2.1z"/>
<path d="M112.2 117.7l1-.4 .5 2.5z"/>
<path d="M102.6 130.9l1.5 2.1z"/>
<path d="M102.6 130.9l.9-.4 .6 2.5z"/>
<path d="M133.6 124.3l1.1 2.3z"/>
<path d="M133.6 124.3l1-.3 .1 2.6z"/>
</g>
<!-- layer: Center Mark (ANSI) -->
<g fill="none" stroke="#000" stroke-width=".4">
<path d="M148.1 107.9l3.2 5.5M150.7 112.4l.9 1.5M153.2 116.5l3.1 5.5M157.8 124.6l.9 1.6M170.7 123.4v17.3M100.5 146.9h45.7M149.2 146.9h6.4M152.4 143.7v6.4M158.6 146.9h15.3M170.7 143.7v3.2h-3.2M170.7 146.9v3.2M170.7 153v17.4"/>
<path d="M176.8 146.9h17.4M194.6 146.9h1.8M199.4 146.9h6.3M208.7 146.9h1.8M209.4 146.9h6.3M151.6 179.9l-.9 1.5M156.3 171.8l-3.1 5.5M158.7 167.6l-.9 1.6M151.3 180.4l-3.2 5.5"/>
</g>
<!-- layer: Centerline (ANSI) -->
<g fill="none" stroke="#000" stroke-width=".4">
<path d="M157.5 117.8l-5.5 3.2M165.6 105.3a41.9 41.9 0 0 0-28.4 16.5M172.2 115l-6.2 .3-5.7 1.4M172.6 105.1h-4M175.2 115.3l3.9 .8M175.6 105.3l5.3 1 6.2 2.1M182 117.1l4.6 2.2 4.3 2.9M189.9 109.7l3.4 2M195.8 113.4l4.1 3.5 4.3 4.9M132.2 130.4l-2.1 6.2-1 5.3M135.5 124.2l-2 3.5M141 135.1l-1.2 3.7"/>
<path d="M149.7 122.9l-4.1 4.2-3.3 5.2M193.1 124.2l2.6 3M197.5 129.6l2.8 5.5 1.7 5.7M205.9 124.3l2 3.5M209.2 130.5a41.9 41.9 0 0 1 0 32.8M128.8 144.9v4M129.1 151.9l1.3 6.4 1.8 5.1M139.2 141.8l-.5 5.1 .5 5.1M139.8 155l1.2 3.8M202 153l-1.7 5.7-2.8 5.5M202.4 143.7v6.4M133.5 166.1l1.9 3.5"/>
<path d="M137.2 172a41.9 41.9 0 0 0 28.4 16.5M142.3 161.5l3.3 5.2 4.1 4.3M152 172.8l5.5 3.2M160.3 177.1l5.7 1.4 6.2 .3M179.1 177.7l-3.9 .8M190.8 171.6l-4.2 2.9-4.7 2.3M195.7 166.6l-2.6 3M204.2 172l-3.5 4.1-4.9 4.3M207.9 166.1l-2 3.4M168.6 188.7h4M187.1 185.4l-5.1 1.8-6.4 1.3M193.3 182.1l-3.5 2"/>
</g>
<text font-size="8.4" x="429.1" y="388.8">Top Platform (Shape)</text>
<g font-size="6.9">
<text x="144.7" y="354.1">Note:</text>
<text x="144.7" y="362.3">Dimension: inch</text>
<text x="144.7" y="370.5">Material: PET (provided)</text>
<text x="144.7" y="378.8">Quantity: 2</text>
<text x="144.7" y="390.3">Tolerance: ±0.002 except where indicated</text>
<text x="144.7" y="400.6">Charge Number: 20124.1.1041177</text>
<text x="144.7" y="408.8">Contact: Sungwook Yang (412-980-4375, swyang@cmu.edu)</text>
</g>
<g font-size="6.4">
<text x="552.4" y="129.8" transform="rotate(90 552.4 129.8)">PRODUCED BY AN AUTODESK EDUCATIONAL PRODUCT</text>
<text x="6.3" y="302" transform="rotate(-90 6.3 302)">PRODUCED BY AN AUTODESK EDUCATIONAL PRODUCT</text>
</g>
<g font-size="6.3">
<text x="193.3" y="6.3">PRODUCED BY AN AUTODESK EDUCATIONAL PRODUCT</text>
<text x="417.2" y="410.6">C</text>
<text x="451.6" y="411.1">Micron_New_Rev_03132013</text>
<text x="193.3" y="431.8">PRODUCED BY AN AUTODESK EDUCATIONAL PRODUCT</text>
</g>
<g font-size="4.4">
<text x="343.7" y="363.5">sungwook</text>
<text x="388.1" y="363.7">3/11/2013</text>
<text x="388.1" y="373.2">3/13/2013</text>
<text x="388.1" y="401.8">3/13/2013</text>
<text x="532.2" y="409.9">1</text>
</g>
<g font-size="4.2">
<text x="68.7" y="11.7">4</text>
<text x="208.4" y="11.7">3</text>
<text x="348.1" y="11.7">2</text>
<text x="487.8" y="11.7">1</text>
<text x="15.1" y="55.5">D</text>
<text x="540.9" y="55.5">D</text>
<text x="181.5" y="67.8">R.098</text>
<text x="254.6" y="96.1">R.098</text>
<text x="83.1" y="110.9">R.098</text>
<text x="83.9" y="148.4">.200</text>
<text x="15.2" y="163.4">C</text>
<text x="541" y="163.4">C</text>
<text x="112" y="226.8">.030</text>
<text x="148.7" y="226.8">.177</text>
<text x="192.6" y="226.8">.256</text>
<text x="164.7" y="245.7">.591</text>
<text x="15.3" y="271.4">B</text>
<text x="336.6" y="271.9">.394</text>
<text x="541.1" y="271.4">B</text>
<text x="81.6" y="281.9">.020</text>
<text x="67.4" y="299.1">.118</text>
<text x="15.2" y="379.3">A</text>
<text x="541" y="379.3">A</text>
<text x="444" y="418">8:1</text>
<text x="501.3" y="418.3">1</text>
<text x="511.8" y="418.3">8</text>
<text x="68.7" y="423.2">4</text>
<text x="208.4" y="423.2">3</text>
<text x="348.1" y="423.2">2</text>
<text x="487.8" y="423.2">1</text>
</g>
<g font-size="4.2" fill="#f00">
<text x="202.4" y="62.7">(.1045, .3179)</text>
<text x="141" y="67.6">(.0245, .3097)</text>
<text x="231.4" y="76.5">(.2231, .2494)</text>
<text x="83.6" y="86.4">(.1770, .1000)</text>
<text x="45.1" y="91.4">Any Round at Corner is acceptable.</text>
<text x="74.5" y="103.7">(-.2804, .1336)</text>
<text x="65.9" y="119.8">(-.3276, .0685)</text>
<text x="239" y="115.8">(.2559, .1761)</text>
</g>
<text font-size="4" x="97.8" y="75.3">⌀.669</text>
<g font-size="3.5">
<text x="343.7" y="358.9">DRAWN</text>
<text x="343.7" y="368.5">CHECKED</text>
<text x="413.5" y="374.6">TITLE</text>
<text x="343.7" y="378">QA</text>
<text x="343.7" y="387.5">MFG</text>
<text x="343.7" y="397.1">APPROVED</text>
<text x="415.5" y="403.4">SIZE</text>
<text x="451.6" y="403.4">DWG NO</text>
<text x="530.3" y="403.4">REV</text>
<text x="413.5" y="416.1">SCALE</text>
<text x="489.7" y="418.3">SHEET</text>
<text x="506.2" y="418.3">OF</text>
</g>
</svg>
